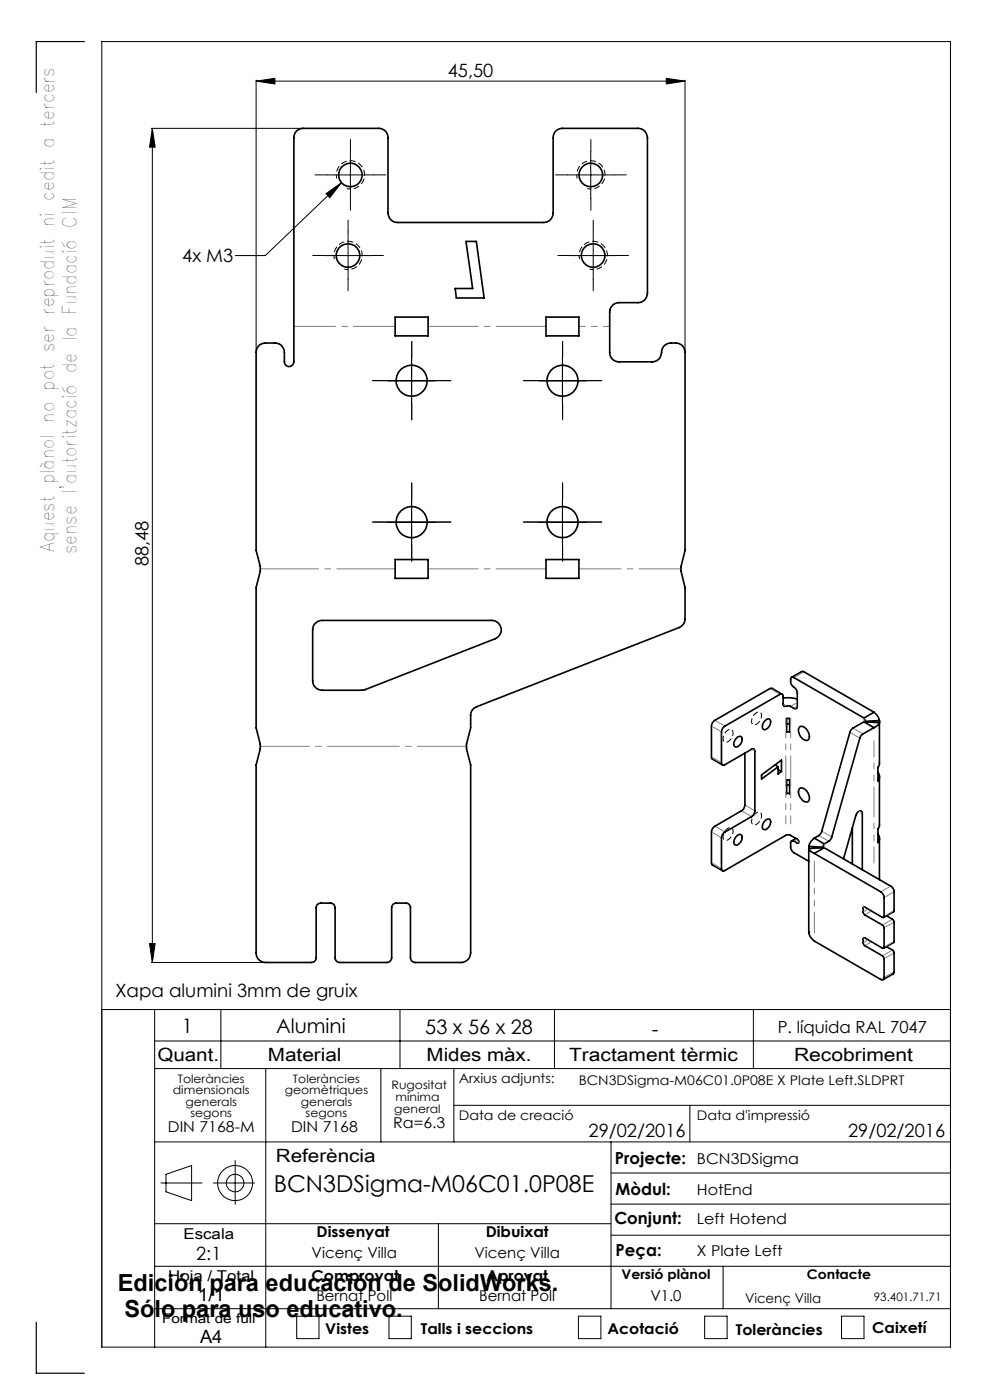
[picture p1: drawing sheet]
<svg xmlns="http://www.w3.org/2000/svg" width="210mm" height="297mm" viewBox="0 0 210 297" stroke-linecap="round" stroke-linejoin="round" font-family="sans-serif">
<g fill="none" stroke="#000" stroke-width=".21">
<path d="M54.3 17.2l4-.6v1.2zM54.3 17v57.6M54.3 17.2h91M141.3 16.6l4 .6-4 .6zM145.3 17v57.6M32.1 27.2h32M32.3 27.2l.6 4h-1.2zM32.3 27.2v177M69.3 37.1h10M72.4 38.8l-16.1 15.4h-6.4M74.3 32.1v10M120.3 37.1h10"/>
<path d="M125.3 32.1v10M68.8 54.2h10M69.1 41.1l3.3-2.3-2.4 3.1zM73.8 49.2v10M120.8 54.2h10M125.8 49.2v10M87.3 75.8v10M119.3 75.8v10M82.3 80.8h10M114.3 80.8h10M82.3 110.8h10M87.3 105.8v10"/>
<path d="M114.3 110.8h10M119.3 105.8v10M21.6 214.2h180M31.7 200.2h1.2l-.6 4zM32.1 204.2h24M32.8 214.2v71.6M46.8 214.2v12.5M84.8 214.2v12.5M117.6 214.2v12.5M159.8 214.2v12.5M32.8 220.8h168.8M32.8 226.7h168.8"/>
<path d="M56.4 226.7v59.1M80.8 226.7v15.5M96.3 226.7v15.5M96.3 234.5h105.3M146.3 234.5v7.7M32.8 259.6h96.8M32.8 242.2h168.8M34.1 251h8.8M35.2 249.1l5.4-1.8v7.4l-5.4-1.9zM45.3 251h8.7M49.9 246.2v9.3M93 259.6v18"/>
<path d="M129.6 242.2v35.4M129.6 255.4h72M129.6 248.8h72M32.8 277.6h168.8M32.8 268.6h168.8M62.9 279.2h4.8v4.8h-4.8zM82.5 279.2h4.7v4.8h-4.7zM122.7 279.2h4.8v4.8h-4.8zM129.6 262h72M149.5 279.2h4.7v4.8h-4.7zM153.4 268.6v9M178.5 279.2h4.8v4.8h-4.8z"/>
<path d="M21.6 285.8h180v-277h-180v277"/>
<circle cx="49.9" cy="251" r="3.7"/>
<circle cx="49.9" cy="251" r="1.86"/>
</g>
<path d="M153.4 156.7a.72 .72 0 0 0 .5 .8 .72 .72 0 0 0 .8-.4 1.63 1.63 0 0 0 .5-2.3 1.82 1.82 0 0 0-1.8 1.9M159.4 153a.72 .72 0 0 0 .5 .8 .72 .72 0 0 0 .9-.4 1.63 1.63 0 0 0 .4-2.3 1.82 1.82 0 0 0-1.8 1.9M153.4 177.5a.72 .72 0 0 0 .5 .8 .72 .72 0 0 0 .8-.4 1.63 1.63 0 0 0 .5-2.3 1.82 1.82 0 0 0-1.8 1.9M159.4 174.2a.72 .72 0 0 0 .5 .8 .72 .72 0 0 0 .9-.4 1.63 1.63 0 0 0 .4-2.3 1.82 1.82 0 0 0-1.8 1.9" fill="none" stroke="#000" stroke-width=".21" stroke-dasharray="1.3 .6" stroke-dashoffset=".7" stroke-linecap="butt"/>
<path d="M73.6 40a3 3 0 0 0 3.7-2.6 3 3 0 0 0-3.2-3.3 3 3 0 0 0-2.7 3.8M124.6 40a3 3 0 0 0 3.7-2.6 3 3 0 0 0-3.2-3.3 3 3 0 0 0-2.7 3.8M73.1 57.1a3 3 0 0 0 3.7-2.6 3 3 0 0 0-3.2-3.3 3 3 0 0 0-2.7 3.8M125.1 57.1a3 3 0 0 0 3.7-2.6 3 3 0 0 0-3.2-3.3 3 3 0 0 0-2.7 3.8" fill="none" stroke="#000" stroke-width=".21" stroke-dasharray="1.3 .6" stroke-dashoffset=".4" stroke-linecap="butt"/>
<path d="M17.9 8.8h-10.2v10.8M7.7 280.5v10.8h10.2" fill="none" stroke="#000" stroke-width=".25"/>
<path d="M129.3 69.2h-6.5" fill="none" stroke="#808080" stroke-width=".21" stroke-dasharray="15.2 1.3 1.3 1.3" stroke-dashoffset="13.9"/>
<path d="M115.8 69.2h-25M90.8 120.7h25" fill="none" stroke="#808080" stroke-width=".21" stroke-dasharray="15.2 1.3 1.3 1.3" stroke-dashoffset="4.6"/>
<path d="M83.8 69.2h-21.5" fill="none" stroke="#808080" stroke-width=".21" stroke-dasharray="15.2 1.3 1.3 1.3" stroke-dashoffset="6.4"/>
<path d="M55.2 158.3h43.8" fill="none" stroke="#808080" stroke-width=".21" stroke-dasharray="15.2 1.3 1.3 1.3" stroke-dashoffset="4.8"/>
<path d="M55.2 120.7h28.6" fill="none" stroke="#808080" stroke-width=".21" stroke-dasharray="15.2 1.3 1.3 1.3" stroke-dashoffset="2.8"/>
<path d="M122.8 120.7h21.7" fill="none" stroke="#808080" stroke-width=".21" stroke-dasharray="15.2 1.3 1.3 1.3" stroke-dashoffset="6.3"/>
<g fill="none" stroke="#000" stroke-width=".21" stroke-dasharray="15.2 1.3 1.3 1.3">
<path d="M69.3 37.1h-2.5M74.3 32.1v-2.5M79.3 37.1h2.5M120.3 37.1h-2.5M125.3 32.1v-2.5M130.3 37.1h2.5M68.8 54.2h-2.5M73.8 49.2v-2.5M73.8 59.2v2.5M74.3 42.1v2.5M78.8 54.2h2.5M120.8 54.2h-2.5"/>
<path d="M125.3 42.1v2.5M125.8 49.2v-2.5M125.8 59.2v2.5M130.8 54.2h2.5M87.3 75.7v-3.3M119.3 75.7v-3.3M82.3 80.7h-3.3M87.3 85.7v3.3M92.3 80.7h3.3M114.3 80.7h-3.3M119.3 85.7v3.3M124.3 80.7h3.3"/>
<path d="M82.3 110.7h-3.3M87.3 105.7v-3.3M87.3 115.7v3.3M92.3 110.7h3.3M114.3 110.7h-3.3M119.3 105.7v-3.3M119.3 115.7v3.3M124.3 110.7h3.3"/>
</g>
<g fill="#000">
<path d="M69.1 41.1l3.3-2.3-2.4 3.1z"/>
<path d="M54.3 17.2l4-.6v1.2zM141.3 16.6l4 .6-4 .6z"/>
<path d="M31.7 200.2h1.2l-.6 4zM32.3 27.2l.6 4h-1.2z"/>
</g>
<g fill="none" stroke="#000" stroke-width=".35">
<path d="M62.9 27.8l.7-.4 .7-.2h16a1.93 1.93 0 0 1 2 2v16a1.99 1.99 0 0 0 2 2h31a1.99 1.99 0 0 0 2-2v-16a1.93 1.93 0 0 1 2-2h16a1.99 1.99 0 0 1 2 2v33a1.99 1.99 0 0 1-2 2h-4a1.96 1.96 0 0 0-2 2v8.6a1.93 1.93 0 0 0 2 2h7a2.09 2.09 0 0 0 2.1-2.4l.1-.4a1.93 1.93 0 0 1 1.8-1.2 2.4 2.4 0 0 1 2.9 1.2l.1 .8v42l-.8 3.4v1l.8 3.4v6.7a2.04 2.04 0 0 1-1.3 1.8l-42.9 16.8a1.9 1.9 0 0 0-1.3 1.9v2.6l-.8 3.5v1l.8 3.4v39.9a2.05 2.05 0 0 1-2 2h-9.7a1.02 1.02 0 0 1-1-1v-10.6a.96 .96 0 0 0-1-1h-2a.96 .96 0 0 0-1 1v10.6a1.09 1.09 0 0 1-1 1h-10a1.02 1.02 0 0 1-1-1v-10.6a1.02 1.02 0 0 0-1-1h-2a.97 .97 0 0 0-1 1v10.6a1.02 1.02 0 0 1-1 1h-9.8a1.99 1.99 0 0 1-2-2v-39.9l.9-3.4v-1l-.9-3.5v-29.8l.9-3.4v-1l-.9-3.4v-42a1.93 1.93 0 0 1 2-2h2a1.99 1.99 0 0 1 2 2v2a1.01 1.01 0 0 0 1 1 1.01 1.01 0 0 0 1-1v-47.6l.2-.7zM98.8 51.2h2.2l1.7 12h-5.9l-.2-2h3.7zM83.8 67.3h7v4h-7zM115.8 67.3h7v4h-7zM83.8 118.7h7v4h-7zM115.8 118.7h7v4h-7zM66.9 132.2a1.78 1.78 0 0 1 1.4-.6h36.1a2.01 2.01 0 0 1 1.9 1.7 2.01 2.01 0 0 1-1.2 2.2l-27.7 10.8-9.1 .1a2.05 2.05 0 0 1-2-2v-10.8a1.78 1.78 0 0 1 .6-1.4zM156.4 156.4a.61 .61 0 0 1 .8-.1 .61 .61 0 0 1 .2 .8 1.42 1.42 0 0 1-1.5 1.3 1.44 1.44 0 0 1 .5-2zM158 159.8v11a1.53 1.53 0 0 1-.7 1.2l-5.7 3.3a1.6 1.6 0 0 0-.7 1.2v6.7l.2 .3 2.1 1.2M162.3 152.9a.63 .63 0 0 1 .8-.4 .63 .63 0 0 1 .3 .9 1.44 1.44 0 0 1-1.5 1.3 1.36 1.36 0 0 1 .4-1.8zM165.9 147.3l-2.1-1.3-.5 .1-11.7 6.7a1.6 1.6 0 0 0-.7 1.3v6.7l.2 .2 2.1 1.3M166.1 148.1h1.8l1.2 .2"/>
<path d="M166.9 152.4h.6v2.9h-.6zM166.9 153.5h.6M167.9 143.7l2.2-1.3h.3l15 8.7M169.5 154.3a1.18 1.18 0 0 1 1.8 .7 1.41 1.41 0 0 1 0 2.1 2.03 2.03 0 0 1-1.8-2.8zM183.3 153.1l-2.5 1.4-.5 .8-6 21.2-.5 .7-1.1 .6M183.3 153.1h.3M183.3 152.3l.3 .7M183.3 152.3l-14.9-8.5a.42 .42 0 0 0-.5-.1 .42 .42 0 0 0-.2 .4 2.14 2.14 0 0 0 1.1 2.1l.3 .7v3a.44 .44 0 0 1-.2 .4 .44 .44 0 0 1-.5 0l-1-.5h-.5a.47 .47 0 0 1-.5 0 .47 .47 0 0 1-.3-.4v-1.7a.44 .44 0 0 0-.2-.4 .44 .44 0 0 0-.5 0l-11.7 6.8a1.6 1.6 0 0 0-.7 1.2v6.5a.44 .44 0 0 0 .2 .5 .44 .44 0 0 0 .5-.1l5.7-3.2a.44 .44 0 0 1 .5-.1 .44 .44 0 0 1 .2 .5v12.6a1.6 1.6 0 0 1-.7 1.2l-5.8 3.4-.4 .5-.2 .6v6.6a.44 .44 0 0 0 .2 .4 .44 .44 0 0 0 .5 0l13.1-7.5h.8l1.5 .8 .3 .3v.5l-.3 .1-.7-.5a.44 .44 0 0 0-.5 0 .44 .44 0 0 0-.2 .5v.8a1.6 1.6 0 0 0 .7 1.2l3.2 1.8M183.3 153.1l2.1 1.3M183.6 153.1l2.9 .2a2.01 2.01 0 0 1-1.1 1.1M183.6 153v.1M185.4 154.4l-2.5 1.4-.5 .7-6 21.2-.4 .6-1.2 .7"/>
<path d="M185.4 151.1a2.88 2.88 0 0 1 1.1 1.8M185.4 151.1l-2.1 1.2M186.5 152.9v9.2l-.3 .7v2.9a1.43 1.43 0 0 0 0-1.8M186.5 152.9l-2.9 .1M156.4 177.2a.61 .61 0 0 1 .8-.1 .61 .61 0 0 1 .2 .8 1.59 1.59 0 0 1-1.4 1.4 1.04 1.04 0 0 1 0-1.7zM162.3 174.1a.64 .64 0 0 1 .8-.3 .64 .64 0 0 1 .3 .8 1.19 1.19 0 0 1-1.6 1.2l-.1-.7zM164.4 162.3l.7 .4M165.1 162.7l-3.6 2.6v-.9l4.3-3.1v2.4M165.1 162.7v1.5l.7-.5M165.1 163.3l.7 .4M166.9 165.5h.6v2.9h-.6zM166.9 166.6h.6"/>
<path d="M168.8 177.9l-.9 .5M169.6 167.3a1.67 1.67 0 0 1 2 1.6 .83 .83 0 0 1-.2 1.2 .83 .83 0 0 1-1.2-.3 2.03 2.03 0 0 1-.6-2.5zM171.6 179.8v17.9M171.6 179.6v.4M171.6 179.6l3 .1M172.7 177.8a2.64 2.64 0 0 0-1.1 1.8M172.7 177.8l2.1 1.2M174.6 179.8h.2M174.6 179.8l-3 .2M174.6 179.7v.1M174.8 179.8l14.1 8.2a1.47 1.47 0 0 1 .8 1.2l-.1 4.2-2.2 1.2M174.8 179l-.2 .7"/>
<path d="M174.8 179.8l-2.1 1.2M180.8 175.8v.1M180.8 175.7v7.6M186.5 164.8v10.4l-.3 .7v2.8a1.43 1.43 0 0 0 0-1.8M186.5 177.8v8.8M171.6 180a1.65 1.65 0 0 0 1.1 1M172.7 181l14.1 8.2a1.6 1.6 0 0 1 .7 1.2v4.1l-.1 .2-4-2.3-.3 .2v1l.3 .5 3.9 2.2 .2 .5v4.2l-.1 .2-4-2.2-.2-.1-.1 .2v1l.2 .4 4.1 2.4 .1 .4v4.1a.44 .44 0 0 1-.2 .4 .44 .44 0 0 1-.5 0l-14.1-8.2a2.52 2.52 0 0 1-1.1-1.9M178.9 182.2l2.6-9.2a.94 .94 0 0 1 1.3-.8l.1 12.3M188 194.3l1.3 .7 .3 .4 .1 4.4-2.3 1.4M188 200.8l1.3 .7 .3 .4 .1 4.4-.3 .3-2.1 1.2"/>
<circle cx="74.3" cy="37.1" r="2.5"/>
<circle cx="125.3" cy="37.1" r="2.5"/>
<circle cx="73.8" cy="54.2" r="2.51"/>
<circle cx="125.8" cy="54.2" r="2.51"/>
<circle cx="87.3" cy="80.8" r="3.3"/>
<circle cx="119.3" cy="80.8" r="3.3"/>
<circle cx="87.3" cy="110.8" r="3.3"/>
<circle cx="119.3" cy="110.7" r="3.3"/>
</g>
<path d="M172.7 198v-15.3" fill="none" stroke="#808080" stroke-width=".21" stroke-dasharray="6.3 1.3 1.3 1.3 1.3 1.3" stroke-dashoffset="1.9"/>
<g fill="none" stroke="#808080" stroke-width=".21" stroke-dasharray="6.3 1.3 1.3 1.3 1.3 1.3">
<path d="M151.9 153l1.6 .9M152.8 155.1l-1.6-.9M160 159.3l-.5-.3M165.2 147.1l-1.6-.9M166.2 149.4l.6 .3M167.9 149.7l1-.6M168.5 150.2l.5-.3M170.2 142.7l-1.5 .9M181.2 154.6l1.6 .9M182.1 156.4l-1.6-.9M183.3 152.4v.6M151.2 160.7l1.6 .9"/>
<path d="M151.9 175.4l1.6 .9M152.8 177.6l-1.6-.9M158.3 170.9l1.6 .9M159.1 173.1l-1.5-.9M169 178.1l-.5 .3M169.2 178.8l.2-.1M174.6 176.5l1.6 .9M174.9 179.7v-.6M175.5 178.3l-1.6-.9M182.8 172.4l-.5-.3M151.2 183.2l1.6 .9M183.3 193.4l.7-.5"/>
<path d="M183.3 199.9l.7-.4M183.4 192.5l-.2 .1M183.4 199l-.2 .1M184.7 193.4l-1 .5M184.7 199.9l-1 .6M187.2 189l1.5-.9M187.5 196.1l1.5-.9M187.9 194.2l1.5-.9M189.4 189.4l-1.5 .8M189.4 195.8l-1.5 .9M187.5 202.6l1.5-.9M187.9 200.7l1.5-.8"/>
<path d="M187.9 207.2l1.5-.9M189.4 202.3l-1.5 .9"/>
</g>
<path d="M185.4 157.1v26" fill="none" stroke="#808080" stroke-width=".21" stroke-dasharray="6.3 1.3 1.3 1.3 1.3 1.3" stroke-dashoffset="2.9"/>
<path d="M166.7 152.3v22.5M167.7 174.8v-22.5" fill="none" stroke="#808080" stroke-width=".21" stroke-dasharray="6.3 1.3 1.3 1.3 1.3 1.3" stroke-dashoffset="4.6"/>
<g font-size="5">
<text x="25" y="273.9">Edición para educación de SolidWorks.</text>
<text x="26.4" y="279.4">Sólo para uso educativo.</text>
</g>
<text font-size="4.9" x="58.1" y="253">BCN3DSigma-M06C01.0P08E</text>
<g font-size="4.2">
<text x="38.6" y="219">1</text>
<text x="58.6" y="219.2">Alumini</text>
<text x="90.2" y="219.4">53 x 56 x 28</text>
<text x="138.3" y="219.7">-</text>
</g>
<g font-size="4">
<text x="11.5" y="117" transform="rotate(-90 11.5 117)">Aquest plànol no pot ser reproduit ni cedit a tercers</text>
<text x="16.2" y="117.5" transform="rotate(-90 16.2 117.5)">sense l'autorització de la Fundació CIM</text>
</g>
<g font-size="3.9">
<text x="95" y="16.4">45,50</text>
<text x="38.7" y="55.6">4x M3</text>
<text x="31.5" y="120.1" transform="rotate(-90 31.5 120.1)">88,48</text>
<text x="24.5" y="211.5">Xapa alumini 3mm de gruix</text>
<text x="33.4" y="225">Quant.</text>
<text x="56.8" y="225">Material</text>
<text x="90.5" y="225">Mides màx.</text>
<text x="120.7" y="225">Tractament tèrmic</text>
<text x="168.4" y="225">Recobriment</text>
<text x="124.8" y="241.3">29/02/2016</text>
<text x="179.9" y="241.3">29/02/2016</text>
<text x="58.5" y="246.5">Referència</text>
<text x="41.6" y="267.2">2:1</text>
<text x="41.9" y="276.1">1/1</text>
<text x="42.4" y="284.9">A4</text>
</g>
<g font-size="3.5">
<text x="165" y="219.2">P. líquida RAL 7047</text>
<text x="130.5" y="246.8">Projecte:</text>
<text x="130.6" y="253.4">Mòdul:</text>
<text x="130.3" y="259.8">Conjunt:</text>
<text x="130.6" y="266.4">Peça:</text>
</g>
<g font-size="3.2">
<text x="83.4" y="239.3">Ra=6.3</text>
<text x="35.6" y="240.1">DIN 7168-M</text>
<text x="61.7" y="240.1">DIN 7168</text>
<text x="147.8" y="246.8">BCN3DSigma</text>
<text x="147.8" y="253.4">HotEnd</text>
<text x="38.9" y="262.9">Escala</text>
<text x="67.2" y="262.5">Dissenyat</text>
<text x="103" y="262.5">Dibuixat</text>
<text x="147.8" y="259.8">Left Hotend</text>
<text x="66.1" y="266.8">Vicenç Villa</text>
<text x="100.6" y="266.8">Vicenç Villa</text>
<text x="147.8" y="266.4">X Plate Left</text>
<text x="35.7" y="271.7">Hoja / Total</text>
<text x="66.1" y="271.7">Comprovat</text>
<text x="103.2" y="271.7">Aprovat</text>
<text x="67.1" y="276.1">Bernat Poll</text>
<text x="101.6" y="276.1">Bernat Poll</text>
<text x="138" y="276.1">V1.0</text>
<text x="69" y="283.1">Vistes</text>
<text x="89.3" y="283.1">Talls i seccions</text>
<text x="128.8" y="283.1">Acotació</text>
<text x="156.1" y="283.2">Toleràncies</text>
<text x="185" y="282.8">Caixetí</text>
</g>
<g font-size="2.8">
<text x="97.3" y="229.6">Arxius adjunts:</text>
<text x="122.8" y="230.2">BCN3DSigma-M06C01.0P08E X Plate Left.SLDPRT</text>
<text x="97.3" y="237.7">Data de creació</text>
<text x="147.8" y="237.7">Data d'impressió</text>
<text x="131.8" y="271.4">Versió plànol</text>
<text x="171.2" y="271.4">Contacte</text>
<text x="34.4" y="280.7">Format de full</text>
<text x="158" y="276.3">Vicenç Villa</text>
</g>
<g font-size="2.5">
<text x="36.7" y="232.1">dimensionals</text>
<text x="37.7" y="229.6">Toleràncies</text>
<text x="60.4" y="232.1">geomètriques</text>
<text x="62.1" y="229.6">Toleràncies</text>
<text x="83.1" y="231">Rugositat</text>
<text x="83.9" y="233.5">mínima</text>
<text x="39.4" y="234.6">generals</text>
<text x="40.4" y="237.1">segons</text>
<text x="63.8" y="234.6">generals</text>
<text x="64.8" y="237.1">segons</text>
<text x="83.6" y="236.2">general</text>
<text x="185.4" y="276.1">93.401.71.71</text>
</g>
</svg>
